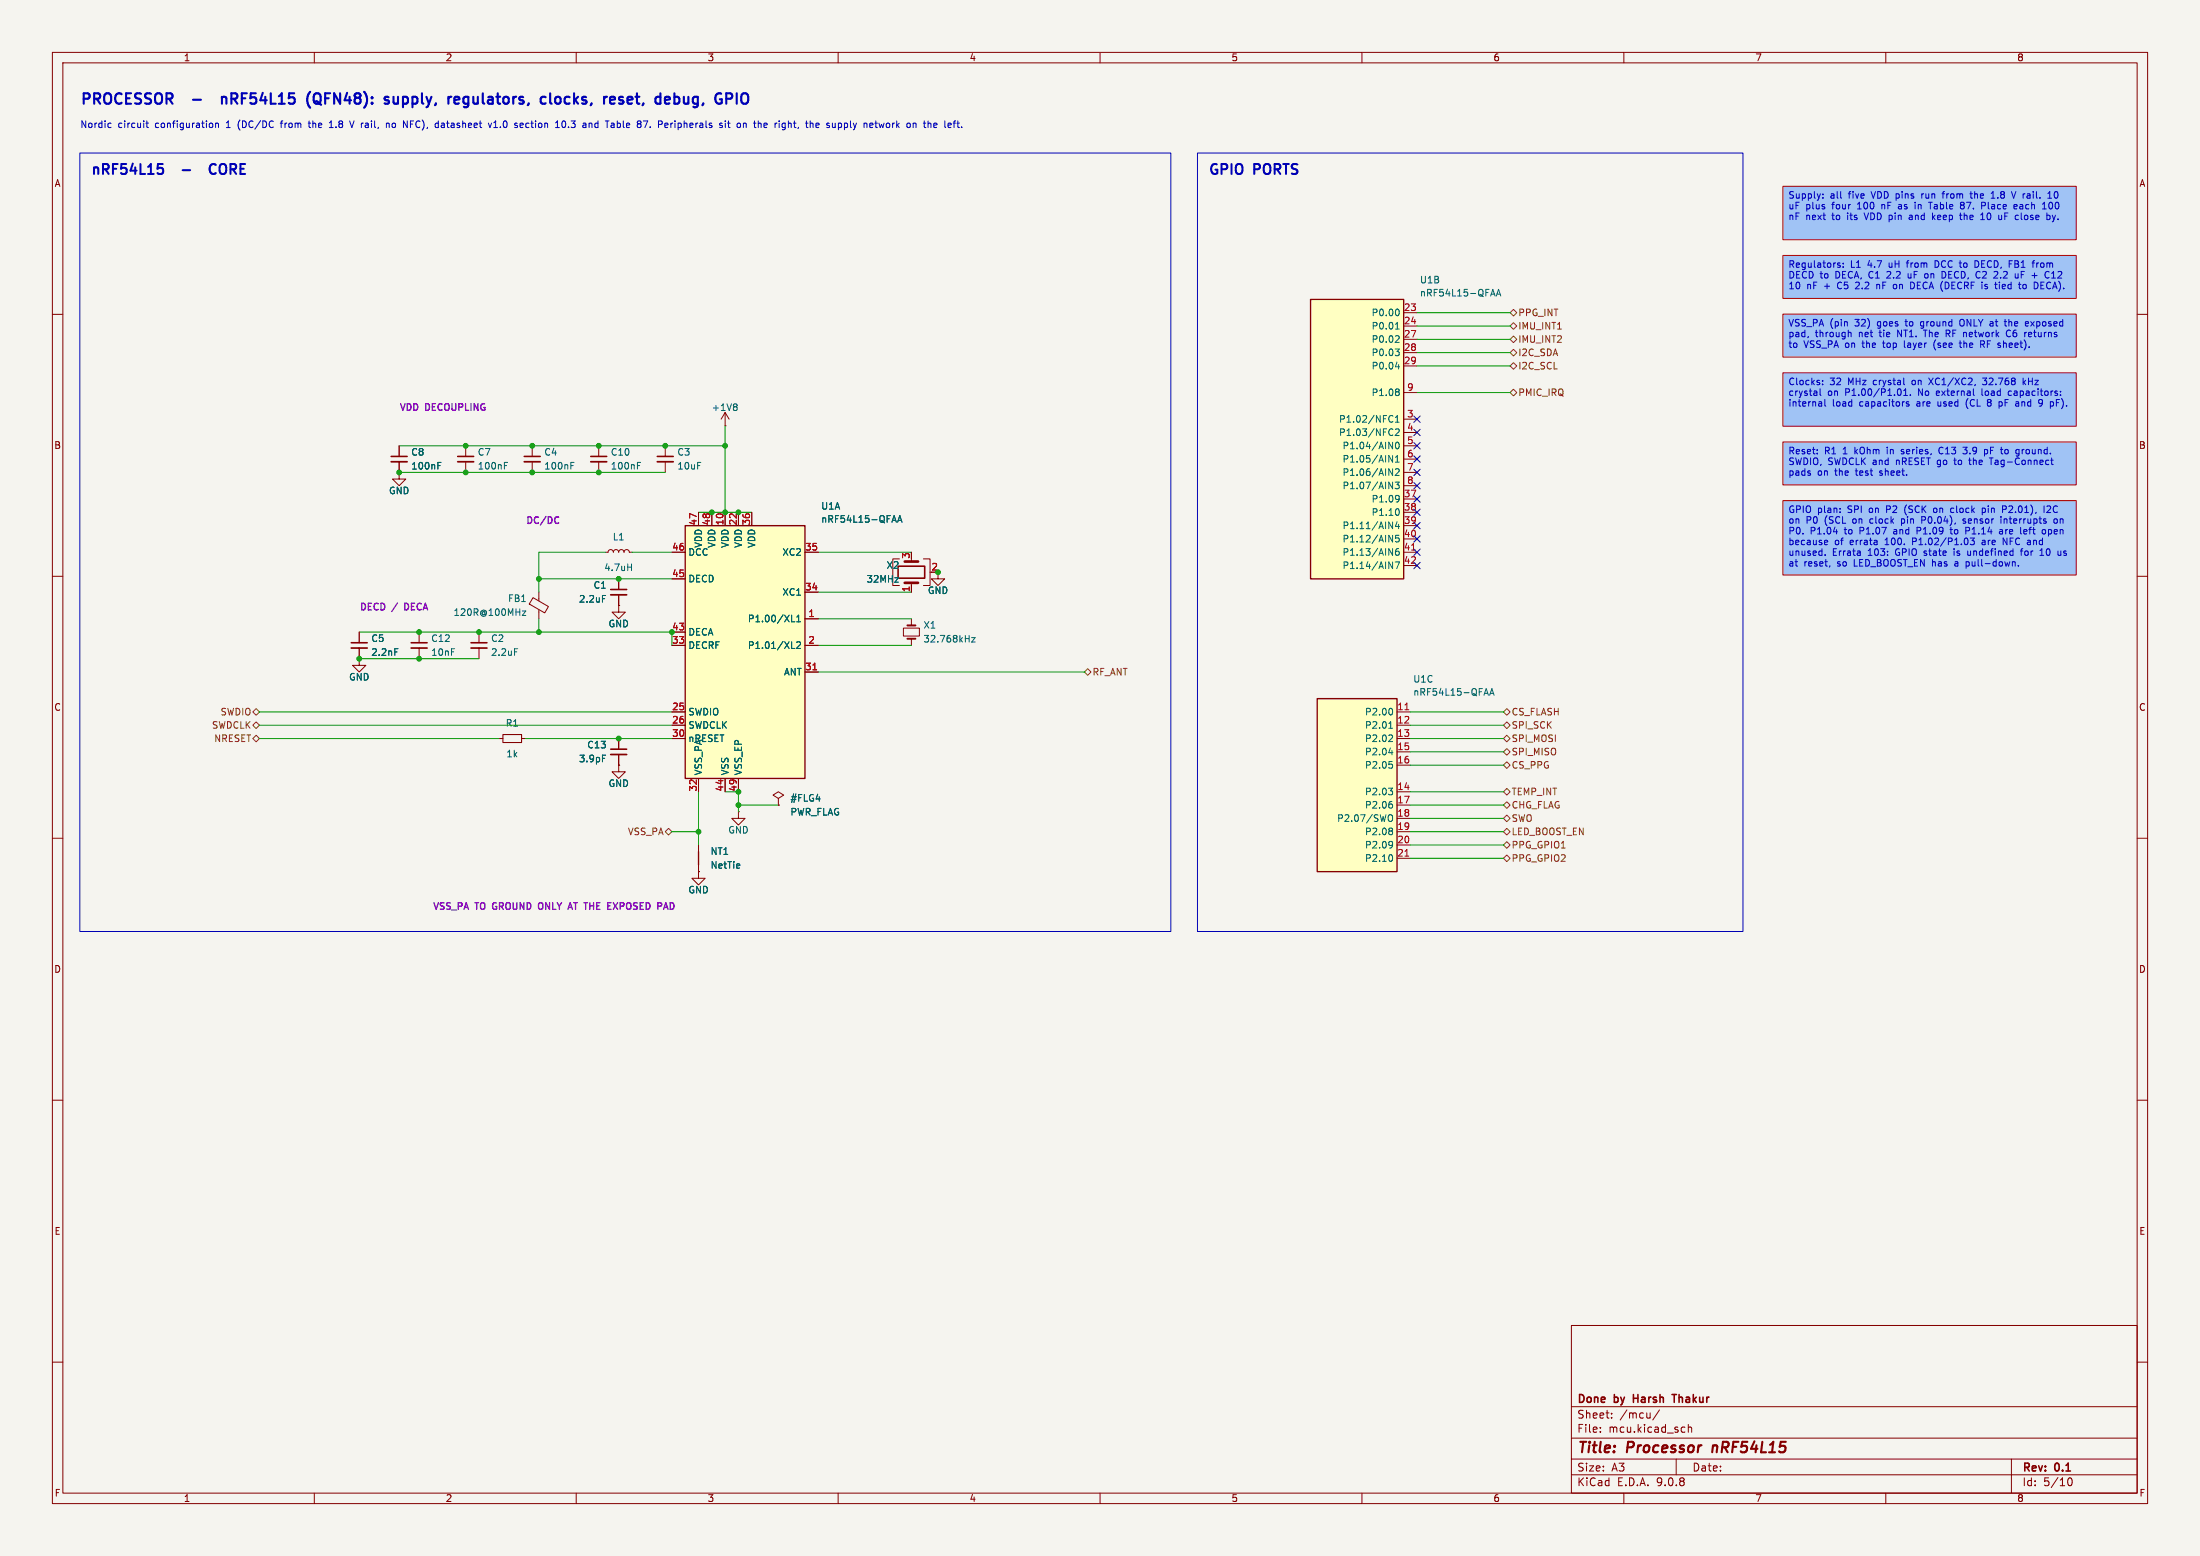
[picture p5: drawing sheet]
<svg xmlns="http://www.w3.org/2000/svg" width="420mm" height="297mm" viewBox="0 0 420 297" stroke-linecap="round" stroke-linejoin="round" font-family="sans-serif">
<path d="M0 0h420v297h-420z" fill="#f5f4ef" stroke="#f5f4ef" stroke-width=".19"/>
<g fill="none" stroke="#840000" stroke-width=".19">
<path d="M10 10h400v277h-400zM12 12h396v273h-396zM60 10v2M110 10v2M160 10v2M210 10v2M260 10v2M310 10v2M360 10v2M10 60h2M408 60h2M10 110h2"/>
<path d="M408 110h2M10 160h2M408 160h2M10 210h2M408 210h2M300 253h108v32h-108zM10 260h2M300 278.5h108M300 274.5h108M300 268.5h108M305.5 273.2v.2M305.5 272.5v.1"/>
<path d="M307.7 270.5v.2M307.7 269.8v.1M316.8 269.1l-1.3 1.9M320 278.5v3M321.2 272.4l.5 .1M321.7 273.3l-.5 .1M322.3 272.5l.2-.1 .4 .1v.9M322.3 271.9v1.5M384 278.5v6.5M408 260h2M60 285v2M110 285v2"/>
<path d="M160 285v2M210 285v2M260 285v2M300 281.5h108M310 285v2M360 285v2M394.7 282.7l.2-.5 .2-.1a.8 .8 0 0 1 .5 .7 .8 .8 0 0 1-.5 .8l-.2-.2-.2-.4"/>
</g>
<path d="M327 275.9l-.1 1.3" fill="none" stroke="#840000" stroke-width=".4"/>
<path d="M311.8 266.2v1.5M311.8 266.9h.9M319.2 266.2h.8M319.6 266.2v1.5" fill="none" stroke="#840000" stroke-width=".3"/>
<g fill="#a0c3f5">
<path d="M340.4 35.6h56v10.2h-56z"/>
<path d="M340.4 48.8h56v8.2h-56z"/>
<path d="M340.4 60h56v8.2h-56z"/>
<path d="M340.4 71.2h56v10.2h-56z"/>
<path d="M340.4 84.4h56v8.2h-56z"/>
<path d="M340.4 95.6h56v14.2h-56z"/>
</g>
<path d="M133.3 162.6v2.5" fill="none" stroke="#840000" stroke-width=".25"/>
<path d="M133.3 161.3v5.1" fill="none" stroke="#840000" stroke-width=".19"/>
<path d="M251.5 133.4h15.2v33h-15.2z" fill="#ffffc2"/>
<path d="M251.5 133.4h15.2v33h-15.2z" fill="none" stroke="#840000" stroke-width=".25"/>
<g fill="none" stroke="#840000" stroke-width=".19">
<path d="M138.4 78.7l-.7 1.3M138.4 78.7l.8 1.3M138.4 78.7v2.6M76.2 90.2v1.2h1.3l-1.3 1.3-1.3-1.3h1.3M76.2 90.2h.1M76.2 85.1v2M76.2 88.1v2.1M88.9 85.1v2M88.9 88.1v2.1M101.6 85.1v2M101.6 88.1v2.1M114.3 85.1v2"/>
<path d="M114.3 88.1v2.1M127 85.1v2M127 88.1v2.1M138.4 81.3h.1M101.8 114.1l2.9 1.7-.7 1.2-3-1.7zM102.9 113v1.7M102.9 116.4v1.7M115.6 105.4h.5l.1-.3 .4-.2 .3 .2 .2 .3 .1-.3 .4-.2 .4 .2 .1 .3 .2-.3 .3-.2 .4 .2 .1 .3 .2-.3 .3-.2 .4 .2 .1 .3h.5M118.1 115.6v1.2h1.3l-1.3 1.3-1.3-1.3h1.3M118.1 115.6h.1M118.1 110.5v2M118.1 113.5v2.1"/>
<path d="M171.7 106.7h-1.3v5.1h1.3M172.5 119.9h3v1.5h-3zM174 111.3v1.7M174 118.1v1.3M176.3 106.7h1.2v5.1h-1.2M179.1 109.2v1.3h1.2l-1.2 1.3-1.3-1.3h1.3M68.6 125.7v1.3h1.2l-1.2 1.3-1.3-1.3h1.3M68.6 125.7h.1M68.6 120.7v2M68.6 123.7v2M80 120.7v2M80 123.7v2"/>
<path d="M91.4 120.7v2M91.4 123.7v2M174 121.9v1.3M266.7 135.9h2.5M266.7 138.4h2.5M95.2 141h.8M99.6 141h.7M118.1 146.1v1.2h1.3l-1.3 1.3-1.3-1.3h1.3M118.1 146.1h.1M118.1 141v2M118.1 144v2.1M141 154.9v1.3h1.2l-1.2 1.3-1.3-1.3h1.3"/>
<path d="M141 154.9h.1M148.6 152.4l1-.6-1-.7-1 .7 1 .6v1.3M148.6 153.7h.1M266.7 141h2.5M266.7 143.5h2.5M266.7 146.1h2.5M266.7 151.1h2.5M266.7 153.7h2.5M266.7 156.2h2.5M266.7 158.8h2.5M133.3 166.4v1.2h1.3l-1.3 1.3-1.2-1.3h1.2M133.3 166.4h.1"/>
<path d="M266.7 161.3h2.5M266.7 163.8h2.5"/>
</g>
<g fill="none" stroke="#006464" stroke-width=".19">
<path d="M140.5 77.1l.2 .2-.2 .3 .2 .3v.2l-.2 .3M83.6 88.9h.4M83.6 88.3h.6M96.3 88.9h.4M96.3 88.3h.6M109 88.9h.4M109 88.3h.6M121.7 88.9h.4M121.7 88.3h.6M99.7 116.6h.7l-.7 .9h.7M115 113.7h.6M119.8 108.2h.8"/>
<path d="M120.6 107.6v1.3M75.4 123.8h.6M98.2 123.8h.6M185.5 121.7h.7l-.7 .9h.7M265.1 139h.7M265.4 137.9l.1-.2v1.3M265.5 135.2a.79 .79 0 0 1 0 1.3M283.4 132.3h.6M283.7 131.4l.4 1.3M284.4 132.7l.4-1.3 .4 1.3M284.5 132.3h.6M115 144.1h.6"/>
<path d="M265 155.9a.42 .42 0 0 1 .4-.4 .42 .42 0 0 1 .4 .4v.5a.42 .42 0 0 1-.4 .4 .42 .42 0 0 1-.4-.4M265.1 150.4h.7l-.4 .5M265.1 143.7h.8M265.2 145.4h.6M265.5 153h.2M265.6 140.3l.2 .2v.3l-.7 .7h.7M265.6 145.8l.2 .3v.3l-.2 .2M265.6 150.9l.2 .3v.3l-.2 .2M265.6 153.5l.2 .2v.3l-.2 .2M265.6 158.1l.2 .2-.2 .3 .2 .2v.3l-.2 .2M265.7 143.2v.9M265.5 163.1a.79 .79 0 0 1 0 1.3"/>
<path d="M265.6 160.6l.2 .2a.94 .94 0 0 1-.2 1M265.8 161.1l-.2 .3"/>
</g>
<path d="M268.2 135.5h.7M268.2 163.4h.7" fill="none" stroke="#a90000" stroke-width=".19"/>
<path d="M74.7 87.1h3M87.4 87.1h3M100.1 87.1h3M112.8 87.1h3M125.5 87.1h3M116.6 112.5h3M171.4 108.1h5.1v2.3h-5.1zM67.1 122.7h3M78.5 122.7h3M89.9 122.7h3.1M116.6 143h3" fill="none" stroke="#840000" stroke-width=".3"/>
<path d="M74.7 88.1h3M87.4 88.1h3M100.1 88.1h3M112.8 88.1h3M125.5 88.1h3M116.6 113.5h3M67.1 123.7h3M78.5 123.7h3M89.9 123.7h3.1M116.6 144h3" fill="none" stroke="#840000" stroke-width=".33"/>
<path d="M173.2 119.4h1.6M173.2 121.9h1.6" fill="none" stroke="#840000" stroke-width=".38"/>
<path d="M172.7 111.3h2.6M172.7 107.2h2.6" fill="none" stroke="#840000" stroke-width=".51"/>
<path d="M96 140.2h3.6v1.5h-3.6z" fill="none" stroke="#840000" stroke-width=".2"/>
<path d="M130.8 100.3h22.9v48.3h-22.9z" fill="#ffffc2"/>
<path d="M130.8 100.3h22.9v48.3h-22.9z" fill="none" stroke="#840000" stroke-width=".25"/>
<g fill="none" stroke="#840000" stroke-width=".19">
<path d="M133.3 97.8v2.5M135.9 97.8v2.5M138.4 97.8v2.5M141 97.8v2.5M143.5 97.8v2.5M128.3 105.4h2.5M128.3 110.5h2.5M153.7 105.4h2.5M153.7 113h2.5M153.7 118.1h2.5M128.3 120.7h2.5M128.3 123.2h2.5"/>
<path d="M128.3 135.9h2.5M128.3 138.4h2.5M153.7 123.2h2.5M153.7 128.3h2.5M128.3 141h2.5M133.3 148.6v2.5M138.4 148.6v2.5M141 148.6v2.5"/>
</g>
<path d="M170.4 99.3h.6M170.7 98.4l.4 1.3M171.4 99.7l.4-1.3 .4 1.3M171.5 99.3h.6M151.1 118.7h.6M152.1 118.7h.7M152.1 117.8l.4-.4v1.3M151.1 123.8h.6M152.1 122.6l.5-.1 .2 .4-.8 .9h.8" fill="none" stroke="#006464" stroke-width=".19"/>
<path d="M155.2 127.9h.7" fill="none" stroke="#a90000" stroke-width=".19"/>
<path d="M250.2 57.2h17.8v53.3h-17.8z" fill="#ffffc2"/>
<path d="M250.2 57.2h17.8v53.3h-17.8z" fill="none" stroke="#840000" stroke-width=".25"/>
<g fill="none" stroke="#840000" stroke-width=".19">
<path d="M268 59.7h2.5M268 62.2h2.5M268 64.8h2.5M268 67.3h2.5M268 69.9h2.5M268 74.9h2.5M76.2 90.2h.1M76.2 85.1v2M76.2 88.1v2.1M133.3 97.8v2.5M135.9 97.8v2.5M138.4 97.8v2.5"/>
<path d="M141 97.8v2.5M143.5 97.8v2.5M268 80h2.5M268 82.6h2.5M268 85.1h2.5M268 87.6h2.5M268 90.2h2.5M268 92.7h2.5M268 95.3h2.5M268 97.8h2.5M118.1 115.6h.1M118.1 110.5v2"/>
<path d="M118.1 113.5v2.1M128.3 105.4h2.5M128.3 110.5h2.5M153.7 105.4h2.5M153.7 113h2.5M153.7 118.1h2.5M174 111.8v1.2M268 100.3h2.5M268 102.9h2.5M268 105.4h2.5M268 108h2.5M68.6 125.7h.1"/>
<path d="M68.6 120.7v2M68.6 123.7v2M128.3 120.7h2.5M128.3 123.2h2.5M128.3 135.9h2.5M128.3 138.4h2.5M153.7 123.2h2.5M153.7 128.3h2.5M118.1 146.1h.1M118.1 141v2M118.1 144v2.1M128.3 141h2.5"/>
<path d="M133.3 148.6v2.5M138.4 148.6v2.5M141 148.6v2.5M148.6 153.7h.1M133.3 166.4h.1M133.3 161.3v5.1"/>
</g>
<g fill="none" stroke="#006464" stroke-width=".19">
<path d="M266.8 59a.79 .79 0 0 1 0 1.3M284.7 56.1h.6M285 55.2l.4 1.3M285.7 56.5l.4-1.3 .4 1.3M285.8 56.1h.6M265.4 79.4h.5M266.3 66.6h.8l-.4 .5M266.4 62.8h.7M266.4 79.7l.4-.4v1.3M266.4 70h.8M266.6 61.7l.2-.2v1.3M266.9 64.1l.2 .2v.3l-.8 .7h.8"/>
<path d="M266.9 67.1l.2 .2v.3l-.2 .3M266.9 74.2l.2 .3-.2 .3 .2 .2v.3l-.2 .2M267 69.6v.8M83.6 88.9h.4M83.6 88.3h.6M170.4 99.3h.6M170.7 98.4l.4 1.3M171.4 99.7l.4-1.3 .4 1.3M171.5 99.3h.6M265.1 84.4l.7 1.3v-1.3M265.1 86.9l.7 1.3v-1.3M265.1 89.5l.7 1.2v-1.2"/>
<path d="M265.1 92l.7 1.3v-1.3M265.1 99.6l.7 1.3v-1.3M265.7 81.9l.2 .1M265.9 80.5h-.5M265.9 83l-.2 .1M266.3 92h.8l-.4 .5 .4 .1v.6l-.2 .1-.6-.1M266.4 82l.5-.1 .2 .3-.8 .9h.8M266.4 89.6l.5-.1 .2 .3-.8 .9h.8M266.4 87.3l.4-.4v1.3M266.4 80.6h.7M266.4 88.2h.7M266.5 84.5l.2-.1a.68 .68 0 0 1 .4 .6 .68 .68 0 0 1-.4 .7l-.3-.5z"/>
<path d="M266.7 99.6l-.3 .9h.8M266.8 97.1a.79 .79 0 0 1 0 1.3M266.9 94.6l.2 .2a.94 .94 0 0 1-.2 1M267.1 95.1l-.2 .2M115 113.7h.6M151.1 118.7h.6M152.1 118.7h.7M152.1 117.8l.4-.4v1.3M265.1 102.2l.7 1.2v-1.2M265.1 104.7l.7 1.3v-1.3M265.1 107.3l.7 1.2v-1.2M266.3 107.3h.9l-.6 1.2"/>
<path d="M267 104.7l-.4 .1a.86 .86 0 0 0 0 1.2l.5-.1v-.5l-.2-.2-.4 .1-.1 .1M267 100.1v.8M267.1 102.2h-.6l-.1 .6 .2-.1h.4l.1 .2v.4l-.2 .1-.5-.1M75.4 123.8h.6M151.1 123.8h.6M152.1 122.6l.5-.1 .2 .4-.8 .9h.8M115 144.1h.6"/>
</g>
<path d="M269.5 105h.7M155.2 127.9h.7" fill="none" stroke="#a90000" stroke-width=".19"/>
<g fill="none" stroke="#725600" stroke-width=".19">
<path d="M288.3 59.7l.6-.6 .7 .6-.7 .6zM288.3 62.2l.6-.6 .7 .6-.7 .7zM288.3 67.3l.6-.6 .7 .6-.7 .6zM288.3 64.8l.6-.7 .7 .7-.7 .6zM288.3 69.9l.6-.7 .7 .7-.7 .6zM288.3 74.9l.6-.6 .7 .6-.7 .7zM48.3 138.4l.6-.6 .6 .6-.6 .7zM48.9 135.3l.6 .6-.6 .6-.6-.6zM207 128.3l.6-.7 .7 .7-.7 .6zM287 135.9l.7-.6 .6 .6-.6 .6zM287 138.4l.7-.6 .6 .6-.6 .7zM48.3 141l.6-.7 .6 .7-.6 .6z"/>
<path d="M127 158.8l.6-.7 .7 .7-.7 .6zM287 141l.7-.7 .6 .7-.6 .6zM287 151.1l.7-.6 .6 .6-.6 .7zM287 143.5l.7-.6 .6 .6-.6 .6zM287 146.1l.7-.7 .6 .7-.6 .6zM287 156.2l.7-.6 .6 .6-.6 .6zM287 158.8l.7-.7 .6 .7-.6 .6zM287.7 153l.6 .7-.6 .6-.7-.6zM287 161.3l.7-.6 .6 .6-.6 .6zM287 163.8l.7-.6 .6 .6-.6 .7z"/>
</g>
<g fill="none" stroke="#009600" stroke-width=".19">
<path d="M270.5 59.7h17.8M270.5 74.9h17.8M270.5 62.2h17.8M270.5 64.8h17.8M270.5 67.3h17.8M270.5 69.9h17.8M76.2 90.2h50.8M76.2 85.1h62.2M133.3 97.8h10.2M138.4 81.3v16.5M102.9 110.5h25.4M102.9 118.1v2.6"/>
<path d="M115.6 105.4h-12.7v7.6M120.6 105.4h7.7M156.2 105.4h17.8M156.2 118.1h17.8M156.2 113h17.8M49.5 135.9h78.8M49.5 138.4h78.8M68.6 120.7h59.7v2.5M68.6 125.7h22.8M156.2 123.2h17.8M156.2 128.3h50.8M269.2 135.9h17.8"/>
<path d="M269.2 138.4h17.8M49.5 141h45.7M100.3 141h28M128.3 158.8h5M133.3 151.1v10.2M138.4 151.1h2.6v3.8M141 153.7h7.6M269.2 158.8h17.8M269.2 141h17.8M269.2 153.7h17.8M269.2 151.1h17.8M269.2 143.5h17.8"/>
<path d="M269.2 146.1h17.8M269.2 156.2h17.8M269.2 161.3h17.8M269.2 163.8h17.8"/>
</g>
<g fill="none" stroke="#000084" stroke-width=".19">
<path d="M269.9 79.4l1.2 1.2M271.1 79.4l-1.2 1.2M269.9 99.7l1.2 1.2M269.9 97.2l1.2 1.2M269.9 84.5l1.2 1.2M269.9 89.6l1.2 1.2M269.9 92.1l1.2 1.2M269.9 94.6l1.2 1.3M269.9 81.9l1.2 1.3M269.9 87l1.2 1.2M271.1 99.7l-1.2 1.2M271.1 97.2l-1.2 1.2"/>
<path d="M271.1 84.5l-1.2 1.2M271.1 89.6l-1.2 1.2M271.1 92.1l-1.2 1.2M271.1 94.6l-1.2 1.3M271.1 81.9l-1.2 1.3M271.1 87l-1.2 1.2M269.9 102.3l1.2 1.2M269.9 107.3l1.2 1.3M269.9 104.8l1.2 1.2M271.1 102.3l-1.2 1.2M271.1 107.3l-1.2 1.3M271.1 104.8l-1.2 1.2"/>
</g>
<path d="M340.4 35.6h56v10.2h-56zM340.4 48.8h56v8.2h-56zM340.4 60h56v8.2h-56zM340.4 71.2h56v10.2h-56zM340.4 84.4h56v8.2h-56zM340.4 95.6h56v14.2h-56z" fill="none" stroke="#c80000" stroke-width=".19"/>
<g fill="none" stroke="#0000c2" stroke-width=".19">
<path d="M348 37.7v.1M348 37v.2M362.6 39.4l-.2 .2 .2 .3M365.6 39v.9M366.9 37v.8M367.1 37l-.2 .2M368.5 38.6v1.3M370.7 37h.5M371.2 36.6l-.3 .1v1.1M374.3 39l.2 .2M374.5 39.2h.2M374.5 39.2l-.2 .1"/>
<path d="M374.7 39.2l.3 .2-.1 .4-.2 .1-.4-.1M375 38.9l-.3 .3M376.1 37h.4M376.2 36.6v1.1l.3 .1M379 38.9l-.1 .3-.6 .1M380.1 37.8h.7M380.2 36.9l.3-.3v1.2M384 36.6l.4 1.2 .4-1.2M384.7 39l.3 .1 .1 .2-.6 .2M385 39.8l-.3 .1M385.6 39.5v.3M389.9 39.9h.7"/>
<path d="M390.9 37.8h.8M391.1 36.9l.2-.3v1.2M391.4 38.6a.79 .79 0 0 0 0 1.3M392.5 36.6a.79 .79 0 0 0 0 1.2M350.8 50.4l.5 .4-.2 .2h-.3M351.3 50.2h-.3l-.2 .2M351.9 50.9v.1M351.9 50.2v.2M355.9 40.7l.4 1.2M358.3 54.3v.8M358.3 54.3v.1M361.5 55l.4 .1"/>
<path d="M361.9 54.3l-.4 .1M364.3 52.2v.7l.2 .2M364.8 53.9v1.2l.6-.2M364.9 41.1h-.4M364.9 41.4h-.3l-.1 .2v.3h.4M367.5 53l.3 .1M367.8 52.2l-.3 .2M368.9 40.7v1.2M369 41.4l.4 .5M369.4 41.1l-.5 .5M369.7 49.8h-.3v1.2h.3M370.7 51.8v1.3l.6-.2"/>
<path d="M374.1 41.1h.5M374.3 41.9h.3M377 49.8l.6 .1M377.6 50.9l-.6 .1M378.1 41.9h.7M378.4 40.8l.1-.1v1.2M378.9 55.1h.5M379 54.6l.4 .2M381.4 52.2l-.8 .9h.8M381.7 54.3v.8M385.3 52.2v.9M385.3 53l-.2 .1"/>
<path d="M385.9 40.7v1l.1 .2M386.8 54.4l-.4-.1-.2 .2 .1 .6h.3l.2-.1M387.9 50.2h.5M388.3 49.8h.1M388.8 50.2v.8M388.9 50.2l-.1 .2M389.6 53.9v1.2h.6M389.6 54.5h.4M391.2 41.1l.2 .2-.2 .6M391.7 53.1h.7M391.8 41.1l.3 .8M391.9 52l-.2 .2"/>
<path d="M392.1 41.9l-.3 .4M392.4 41.1l-.3 .8M345.2 64.2v.2M347.5 74.2v1.1l.1 .2M347.6 76.7l.2 .2v.6M347.8 77.5h-.5M347.8 77h-.5M347.9 73.3v.1M347.9 72.6v.2M348.4 76.3v1l.1 .2M353 63.4l.4 .2v.7M363.4 75.5h.8"/>
<path d="M363.4 74.6l.4-.4v1.3M363.5 73.4h.1M363.5 65.1v1l.2 .2M364.4 76.7h-.3l-.2 .2 .1 .1 .4 .2v.3h-.5M364.7 75.4v.1M366.7 62.6l.1 .1M366.9 61.4l-.3 .2v.4l.3 .2M368.2 72.2l.8 1.2M369 72.2l-.8 1.2M369.3 65.2a1.48 1.48 0 0 0 .2 1.6M371.5 63.7h.5M371.8 63.7l.5 .6"/>
<path d="M374 65.5h.5M374.2 65.1v1l.3 .2M374.7 61a.43 .43 0 0 0-.6 .4v.4a.43 .43 0 0 0 .6 .4M375.5 76.4l-.2 .5 .2 .7M378.4 74.2v1.1l.1 .2M378.4 65.7l.4 .6M378.5 72.2h.8l-.5 .4h.2M378.5 73.3l.5 .1M378.8 65.3l-.1 .4h-.6M379.4 76.5l.2 .3M379.6 76.8l-.1 .1-.1 .4 .1 .2h.4M379.6 76.8h.3"/>
<path d="M381.7 76.7l.5 .1M382.2 77.4l-.5 .1M382.6 61.4h.5M383 62.2h.1M383.4 63a.61 .61 0 0 0-.4 .8 .61 .61 0 0 0 .8 .4M383.9 74.6l-.4 .1-.1 .2v.5l.5 .1M385.4 76.9v.6M385.4 77.5h-.1M385.4 77h-.1M386.2 72.2v1.2M386.3 73l.4 .4M386.7 72.6l-.5 .5"/>
<path d="M386.8 61.4h.4l.1 .3-.7 .1M387.2 62.2h-.4M387.7 63.4l-.4 .2v.6l.4 .1M387.9 63.7l-.6 .2M389.9 76.5a.84 .84 0 0 1-.3 1h-.3M389.9 76.8l-.2 .2h-.3M393.4 75.4v.1M393.4 74.7v.1M346.9 86.5v.1M346.9 85.8v.2M351.3 97.7v.1M351.3 97v.2"/>
<path d="M362.9 86.6h.2M363 99v1.3M363 99.8l.1 .1M363.1 99l-.1 .1M363.1 85.8l-.2 .2 .2 .2M363.7 96.7l-.1 .5 .1 .8M366.9 98.6v1.3M366.9 99.3h.5M369.5 97h-.3l-.1 .2 .1 .5 .3 .1M370.6 85.4a.68 .68 0 0 0-.5 .6 .68 .68 0 0 0 .5 .6M372.4 97.7l.2 .1h.4M373 87.8h.5"/>
<path d="M373 97h-.4l-.2 .1M373.2 87.4v1.2M374.7 85.4h.8l-.4 .4 .3 .1M374.8 86.6h.6M375.2 99.1l-.3-.1-.2 .3 .6 .3M375.3 99.7l-.2 .2-.4-.1M375.8 87.8h.5M376 87.4v1.1l.3 .2M378.4 97h.4l.2 .2-.1 .6h-.5M378.4 97v1.3M378.8 85.8h.4l.3 .2-.2 .6h-.5M380.1 87.4v1.3"/>
<path d="M382 99v.9M382.3 96.6h.5l.2 .2-.1 .4h-.6M382.6 99v.9M382.8 99l-.2 .2M383 85.8l-.3 .2v.4l.3 .2M390.2 96.6v1.2M390.8 96.7l.1-.1 .5 .1M391.4 97.1l-.7 .7h.8M391.7 88.6l.3 .1M392.2 99.2l.1-.2 .4 .2 .1 .4-.2 .2-.3 .1-.1-.1zM348.4 105.9v.1M348.5 103.1l.4 .1v.2l-.6 .1"/>
<path d="M348.9 103.9l-.4 .1M349.3 108l-.1 .2M350 101.5h.8M366 100.7v1.2M366 101.3h.4M372.4 100.7v1l.3 .2M373 105.2v.8M373.3 107.6l-.1 .2 .1 .3M373.3 107.2l-.1 .1M375.3 108l.4 .1M375.6 105.2v.6l.4 .2M375.7 107.2l-.4 .1"/>
<path d="M375.9 101.3h-.6M376.9 102.7l-.4 .5 .4 .1v.5l-.2 .2-.6-.2M378.5 103.5l-.1 .2 .1 .3M378.5 103.1l-.1 .1M381.7 101.1h.5l.1 .8M382.3 101.4h-.4l-.2 .2 .2 .3h.4M382.4 104v-1.3l.7 1.3M384.7 107.3v.8M385.3 107.9v.2M385.7 105.2h.5M385.7 100.7v1M385.9 104.9v1.1"/>
<path d="M386.3 101.3l.1 .6h.4M387 101.4l-.7 .1M389.4 106h.8M389.7 104.9l-.1 .1M389.8 104.7v1.3M390.5 101.2v.6l-.4 .1M393.4 105.9l-.3 .1M393.4 105.2v.8"/>
</g>
<path d="M106.4 98.6l.3 .2M106.7 99.8l-.3 .1M77.6 115.2h-.3v1.2h.3M94.1 172.5l-.1 .3 .1 .6M103 172.4h.5M103 173.5h.5M109.5 172.3h.7M117.1 172.3l.8 1.3M117.9 172.3l-.8 1.3M128.3 172.3h-.3v1.3h.3" fill="none" stroke="#8c00be" stroke-width=".25"/>
<g fill="none" stroke="#0000b4" stroke-width=".4">
<path d="M42.4 18.5v1.3M42.4 18.7a.5 .5 0 0 1 .8 .1v1M59.2 17.5l-.3 .4M60.3 19.3l.3 .1 .5 .5M61.1 18.1a.67 .67 0 0 0-.7-.3 .67 .67 0 0 0-.5 .7v.6a.67 .67 0 0 0 .5 .7 .67 .67 0 0 0 .7-.3M75.1 18.5l.1 1.2a.54 .54 0 0 0 .8-.1M76 18.5v1.3M89.4 18.6l-.6-.1-.3 .4v.5l.1 .3h.8M89.4 18.5v1.6a.54 .54 0 0 1-.8 .3M106.1 18.7a.54 .54 0 0 1 .5-.2 .54 .54 0 0 1 .4 .4v.5a.54 .54 0 0 1-.5 .4 .54 .54 0 0 1-.5-.4zM108.2 18.5l-.4 .4v.5l.4 .4M119.8 19.1l.9-.2-.1-.3-.5-.1-.3 .3 .1 .9h.7"/>
<path d="M130.6 18.5v1.2a.54 .54 0 0 0 .8-.1M131.4 18.5v1.3M142.4 17.8l.2 .1a1.28 1.28 0 0 1-.2 1.9M58.9 20.2l.3 .4"/>
</g>
<g fill="none" stroke="#0000b4" stroke-width=".19">
<path d="M15.2 29.2h208.3v148.6h-208.3zM20.8 23.5l.4 .1M21.2 24.3l-.4 .1M27.9 23.5h.4M28 23.1v1.1l.3 .2M40.2 23.5l.3 .1 .1 .1v.5l-.4 .2M41.2 23.6l.1-.1 .3 .1 .1 .8M41.2 23.5v.9M53.5 23.5h.5M53.7 23.1v1.3M58.8 23.5h.5M59 23.1v1.1l.3 .2"/>
<path d="M62.9 24.4h.7M62.9 23.4l.3-.3v1.3M66.7 23.1l.5 1.3 .4-1.3M73.8 23.6l.1-.1 .3 .1 .1 .8M73.8 23.5v.9M74.9 23.6v.6M78.4 23.7h.4M79 23.1h-.6v1.3M84.6 23.5l-.3 .1M84.7 23.9h-.3l-.2 .1 .1 .3 .4 .1M93.2 23.5l.3 .9 .3-.9M94.3 24.4h.7"/>
<path d="M94.3 23.4l.3-.3v1.3M99.5 23.5l.3 .1 .1 .2-.6 .1M99.8 24.3l-.3 .1M107.4 23.2l.2-.1a.68 .68 0 0 1 .4 .6 .68 .68 0 0 1-.4 .7l-.3-.5zM112.6 23.5l.4 .2v.7M113.6 23.6v.6M117.8 24.3l.4 .1M117.8 23.1v1.3M118.2 23.5l-.4 .1M124.1 24.2v.2M128.1 23.5v.9M128.4 23.5l-.3 .2"/>
<path d="M138.9 23.5h.5M139.1 23.1v1.1l.3 .2M143.9 23.5h.4M144 23.1l.1 1.2M151.5 23.5h.5M151.7 23.1v1.1l.1 .2M157.8 24.3l.1 .1M157.9 23.6v.3M161.3 23.5l.4 .1 .1 .1v.5l-.5 .2M168.8 23.5l-.3 .9-.2-.7-.3 .7M169.4 23.5l-.2 .2v.4l.2 .3M176.3 23.5h.4"/>
<path d="M176.6 24.4h.1M177.2 23.6l.3-.1 .2 .2M177.2 23.1v1.3M181.2 23.5l-.2 .2v.5l.2 .2M181.6 23.8l-.6 .1M228.6 29.2h104.1v148.6h-104.1z"/>
</g>
<path d="M30.2 31.3h.9M30.3 32h.5l.4 .4-.1 .6-.3 .2h-.5M41.2 31.5a.76 .76 0 0 0-.9 0 .76 .76 0 0 0-.3 .9 .71 .71 0 0 0 .4 .7 .71 .71 0 0 0 .8-.1" fill="none" stroke="#0000b4" stroke-width=".38"/>
<g fill="#009600" stroke="#009600" stroke-width=".19">
<circle cx="118.1" cy="110.5" r=".46"/>
<circle cx="128.3" cy="120.7" r=".46"/>
<circle cx="91.4" cy="120.7" r=".46"/>
<circle cx="102.9" cy="120.7" r=".46"/>
<circle cx="118.1" cy="141" r=".46"/>
<circle cx="141" cy="153.7" r=".46"/>
<circle cx="141" cy="151.1" r=".46"/>
<circle cx="133.3" cy="158.8" r=".46"/>
<circle cx="76.2" cy="90.2" r=".46"/>
<circle cx="68.6" cy="125.7" r=".46"/>
<circle cx="80" cy="125.7" r=".46"/>
<circle cx="80" cy="120.7" r=".46"/>
<circle cx="114.3" cy="90.2" r=".46"/>
<circle cx="114.3" cy="85.1" r=".46"/>
<circle cx="88.9" cy="90.2" r=".46"/>
<circle cx="88.9" cy="85.1" r=".46"/>
<circle cx="102.9" cy="110.5" r=".46"/>
<circle cx="101.6" cy="90.2" r=".46"/>
<circle cx="101.6" cy="85.1" r=".46"/>
<circle cx="138.4" cy="97.8" r=".46"/>
<circle cx="127" cy="85.1" r=".46"/>
<circle cx="135.9" cy="97.8" r=".46"/>
<circle cx="138.4" cy="85.1" r=".46"/>
<circle cx="179.1" cy="109.2" r=".46"/>
<circle cx="141" cy="97.8" r=".46"/>
</g>
<g font-size="2.8" fill="#0000b4">
<text x="15.2" y="20.1">PROCESSOR</text>
<text x="37.7" y="20.1">-</text>
<text x="44.8" y="20.1">nRF54L15</text>
<text x="61.9" y="20.1">(QFN48):</text>
<text x="77.6" y="20.1">supply,</text>
<text x="90.5" y="20.1">regulators,</text>
<text x="109" y="20.1">clocks,</text>
<text x="121.8" y="20.1">reset,</text>
<text x="132.5" y="20.1">debug,</text>
</g>
<g font-size="2.8" fill="#840000">
<text x="301" y="277.9">Title:</text>
<text x="310.6" y="277.9">Processor</text>
<text x="327.7" y="277.9">nRF54L15</text>
</g>
<g font-size="2.6" fill="#0000b4">
<text x="17.2" y="33.5">nRF54L15</text>
<text x="35.7" y="33.5">-</text>
<text x="42.4" y="33.5">CORE</text>
<text x="230.6" y="33.5">GPIO</text>
<text x="239.5" y="33.5">PORTS</text>
</g>
<g font-size="2.1" fill="#840000">
<text x="301" y="268.2">Done</text>
<text x="308.2" y="268.2">by</text>
<text x="312.5" y="268.2">Harsh</text>
<text x="320.6" y="268.2">Thakur</text>
<text x="301" y="273.7">File:</text>
<text x="301" y="271">Sheet:</text>
<text x="307.1" y="273.7">mcu.kicad_sch</text>
<text x="309.2" y="271">/mcu/</text>
<text x="301" y="281.1">Size:</text>
<text x="307.6" y="281.1">A3</text>
<text x="323" y="281.1">Date:</text>
<text x="386" y="281.3">Rev:</text>
<text x="392.4" y="281.3">0.1</text>
<text x="301" y="283.9">KiCad</text>
<text x="308.7" y="283.9">E.D.A.</text>
<text x="316.3" y="283.9">9.0.8</text>
<text x="386" y="283.9">Id:</text>
<text x="390.1" y="283.9">5/10</text>
</g>
<g font-size="1.8" fill="#840000">
<text x="35" y="11.9">1</text>
<text x="85" y="11.9">2</text>
<text x="135" y="11.9">3</text>
<text x="185" y="11.9">4</text>
<text x="235" y="11.9">5</text>
<text x="285" y="11.9">6</text>
<text x="335" y="11.9">7</text>
<text x="385" y="11.9">8</text>
<text x="10.3" y="35.9">A</text>
<text x="408.3" y="35.9">A</text>
<text x="10.3" y="85.9">B</text>
<text x="408.2" y="85.9">B</text>
<text x="177.7" y="109">2</text>
<text x="10.3" y="135.9">C</text>
<text x="408.2" y="135.9">C</text>
<text x="10.3" y="185.9">D</text>
<text x="408.2" y="185.9">D</text>
<text x="10.3" y="235.9">E</text>
<text x="408.3" y="235.9">E</text>
<text x="10.3" y="285.9">F</text>
<text x="35" y="286.9">1</text>
<text x="85" y="286.9">2</text>
<text x="135" y="286.9">3</text>
<text x="185" y="286.9">4</text>
<text x="235" y="286.9">5</text>
<text x="285" y="286.9">6</text>
<text x="335" y="286.9">7</text>
<text x="385" y="286.9">8</text>
<text x="408.3" y="285.9">F</text>
</g>
<g font-size="1.8" fill="#0000b4">
<text x="15.2" y="24.5">Nordic</text>
<text x="22.5" y="24.5">circuit</text>
<text x="29.7" y="24.5">configuration</text>
<text x="43.5" y="24.5">1</text>
<text x="45.9" y="24.5">(DC/DC</text>
<text x="54.3" y="24.5">from</text>
<text x="59.8" y="24.5">the</text>
<text x="64" y="24.5">1.8</text>
<text x="68.1" y="24.5">V rail,</text>
<text x="75.4" y="24.5">no</text>
<text x="78.9" y="24.5">NFC),</text>
<text x="85.2" y="24.5">datasheet</text>
<text x="95.6" y="24.5">v1.0</text>
<text x="100.8" y="24.5">section</text>
<text x="108.8" y="24.5">10.3</text>
<text x="114.2" y="24.5">and</text>
<text x="118.8" y="24.5">Table</text>
<text x="125" y="24.5">87.</text>
<text x="129.2" y="24.5">Peripherals</text>
<text x="141.1" y="24.5">sit</text>
<text x="144.6" y="24.5">on</text>
<text x="148.1" y="24.5">the</text>
<text x="152.2" y="24.5">right,</text>
<text x="158.4" y="24.5">the</text>
<text x="162.6" y="24.5">supply</text>
<text x="169.8" y="24.5">network</text>
<text x="178.3" y="24.5">on</text>
<text x="181.7" y="24.5">the</text>
</g>
<g font-size="1.8" fill="#0000c2">
<text x="341.3" y="38.2">Supply:</text>
<text x="341.3" y="40.3">uF</text>
<text x="344.7" y="40.3">plus</text>
<text x="349.4" y="38.2">all</text>
<text x="349.9" y="40.3">four</text>
<text x="353" y="38.2">five</text>
<text x="354.9" y="40.3">100</text>
<text x="357.6" y="38.2">VDD pins</text>
<text x="359.7" y="40.3">nF</text>
<text x="363.1" y="40.3">as</text>
<text x="366.4" y="40.3">in</text>
<text x="367.5" y="38.2">run</text>
<text x="369.3" y="40.3">Table</text>
<text x="371.7" y="38.2">from</text>
<text x="375.5" y="40.3">87.</text>
<text x="377.3" y="38.2">the</text>
<text x="379.7" y="40.3">Place</text>
<text x="381.4" y="38.2">1.8</text>
<text x="385.6" y="38.2">V rail.</text>
<text x="386.2" y="40.3">each</text>
<text x="391.8" y="40.3">100</text>
<text x="392.8" y="38.2">10</text>
<text x="341.3" y="42.3">nF</text>
<text x="344.7" y="42.3">next</text>
<text x="349.9" y="42.3">to</text>
<text x="352.9" y="42.3">its</text>
<text x="356.5" y="42.3">VDD pin</text>
<text x="365.3" y="42.3">and</text>
<text x="369.9" y="42.3">keep</text>
<text x="375.5" y="42.3">the</text>
<text x="379.6" y="42.3">10</text>
<text x="383.2" y="42.3">uF</text>
<text x="386.6" y="42.3">close</text>
<text x="392.8" y="42.3">by.</text>
<text x="341.3" y="51.4">Regulators:</text>
<text x="341.3" y="53.5">DECD to</text>
<text x="350.5" y="53.5">DECA, C1</text>
<text x="353.2" y="51.4">L1</text>
<text x="356.7" y="51.4">4.7</text>
<text x="360.7" y="53.5">2.2</text>
<text x="360.9" y="51.4">uH</text>
<text x="364.5" y="51.4">from</text>
<text x="364.9" y="53.5">uF</text>
<text x="368.3" y="53.5">on</text>
<text x="370" y="51.4">DCC to</text>
<text x="371.8" y="53.5">DECD, C2</text>
<text x="378.1" y="51.4">DECD, FB1</text>
<text x="382.1" y="53.5">2.2</text>
<text x="386.3" y="53.5">uF</text>
<text x="389.5" y="51.4">from</text>
<text x="389.8" y="53.5">+</text>
<text x="392.5" y="53.5">C12</text>
<text x="341.3" y="55.5">10</text>
<text x="344.9" y="55.5">nF</text>
<text x="348.3" y="55.5">+</text>
<text x="351.1" y="55.5">C5</text>
<text x="354.7" y="55.5">2.2</text>
<text x="358.9" y="55.5">nF</text>
<text x="362.3" y="55.5">on</text>
<text x="365.8" y="55.5">DECA (DECRF</text>
<text x="379.8" y="55.5">is</text>
<text x="382.6" y="55.5">tied</text>
<text x="387.3" y="55.5">to</text>
<text x="390.4" y="55.5">DECA).</text>
<text x="341.3" y="62.6">VSS_PA (pin</text>
<text x="341.3" y="64.7">pad,</text>
<text x="346.5" y="64.7">through</text>
<text x="354.2" y="62.6">32)</text>
<text x="355" y="64.7">net</text>
<text x="358.7" y="62.6">goes</text>
<text x="359.1" y="64.7">tie</text>
<text x="362.7" y="64.7">NT1.</text>
<text x="364.3" y="62.6">to</text>
<text x="367.3" y="62.6">ground</text>
<text x="368" y="64.7">The</text>
<text x="372.3" y="64.7">RF network</text>
<text x="375" y="62.6">ONLY at</text>
<text x="384" y="62.6">the</text>
<text x="384.3" y="64.7">C6</text>
<text x="388" y="64.7">returns</text>
<text x="388.1" y="62.6">exposed</text>
<text x="341.3" y="66.7">to</text>
<text x="344.4" y="66.7">VSS_PA on</text>
<text x="355.8" y="66.7">the</text>
<text x="360" y="66.7">top</text>
<text x="364.2" y="66.7">layer</text>
<text x="370" y="66.7">(see</text>
<text x="375.2" y="66.7">the</text>
<text x="379.3" y="66.7">RF sheet).</text>
<text x="341.3" y="73.8">Clocks:</text>
<text x="341.3" y="75.9">crystal</text>
<text x="341.3" y="77.9">internal</text>
<text x="348.9" y="75.9">on</text>
<text x="349.3" y="73.8">32</text>
<text x="349.8" y="77.9">load</text>
<text x="352.4" y="75.9">P1.00/P1.01.</text>
<text x="352.9" y="73.8">MHz</text>
<text x="355.1" y="77.9">capacitors</text>
<text x="357.9" y="73.8">crystal</text>
<text x="365.5" y="73.8">on</text>
<text x="366.2" y="77.9">are</text>
<text x="366.5" y="75.9">No</text>
<text x="368.9" y="73.8">XC1/XC2,</text>
<text x="370.1" y="75.9">external</text>
<text x="370.4" y="77.9">used</text>
<text x="376" y="77.9">(CL</text>
<text x="379" y="75.9">load</text>
<text x="379.4" y="73.8">32.768</text>
<text x="380.3" y="77.9">8</text>
<text x="382.6" y="77.9">pF</text>
<text x="384.3" y="75.9">capacitors:</text>
<text x="386.1" y="77.9">and</text>
<text x="387.2" y="73.8">kHz</text>
<text x="390.7" y="77.9">9</text>
<text x="393.1" y="77.9">pF).</text>
<text x="341.3" y="87">Reset:</text>
<text x="341.3" y="89.1">SWDIO, SWDCLK and</text>
<text x="348.3" y="87">R1</text>
<text x="351.9" y="87">1</text>
<text x="354.3" y="87">kOhm</text>
<text x="360.7" y="87">in</text>
<text x="362.2" y="89.1">nRESET go</text>
<text x="363.6" y="87">series,</text>
<text x="371" y="87">C13</text>
<text x="373.8" y="89.1">to</text>
<text x="375.9" y="87">3.9</text>
<text x="376.8" y="89.1">the</text>
<text x="380.1" y="87">pF</text>
<text x="381" y="89.1">Tag-Connect</text>
<text x="383.5" y="87">to</text>
<text x="386.5" y="87">ground.</text>
<text x="341.3" y="91.1">pads</text>
<text x="347" y="91.1">on</text>
<text x="350.4" y="91.1">the</text>
<text x="354.6" y="91.1">test</text>
<text x="359.3" y="91.1">sheet.</text>
<text x="341.3" y="98.2">GPIO plan:</text>
<text x="341.3" y="100.3">on</text>
<text x="344.8" y="100.3">P0</text>
<text x="348.4" y="100.3">(SCL</text>
<text x="352.8" y="98.2">SPI</text>
<text x="354" y="100.3">on</text>
<text x="357.1" y="98.2">on</text>
<text x="357.4" y="100.3">clock</text>
<text x="360.6" y="98.2">P2</text>
<text x="363.6" y="100.3">pin</text>
<text x="364.2" y="98.2">(SCK</text>
<text x="367.7" y="100.3">P0.04),</text>
<text x="370" y="98.2">on</text>
<text x="373.5" y="98.2">clock</text>
<text x="375.8" y="100.3">sensor</text>
<text x="379.6" y="98.2">pin</text>
<text x="383.2" y="100.3">interrupts</text>
<text x="383.7" y="98.2">P2.01),</text>
<text x="391.8" y="98.2">I2C</text>
<text x="393.6" y="100.3">on</text>
<text x="341.3" y="102.3">P0.</text>
<text x="341.3" y="104.4">because</text>
<text x="341.3" y="106.4">unused.</text>
<text x="345.6" y="102.3">P1.04</text>
<text x="349.8" y="106.4">Errata</text>
<text x="350.2" y="104.4">of</text>
<text x="352.2" y="102.3">to</text>
<text x="353.3" y="104.4">errata</text>
<text x="355.3" y="102.3">P1.07</text>
<text x="356.7" y="106.4">103:</text>
<text x="360.1" y="104.4">100.</text>
<text x="362" y="102.3">and</text>
<text x="362.1" y="106.4">GPIO state</text>
<text x="365.5" y="104.4">P1.02/P1.03</text>
<text x="366.6" y="102.3">P1.09</text>
<text x="373.3" y="102.3">to</text>
<text x="373.7" y="106.4">is</text>
<text x="376.3" y="102.3">P1.14</text>
<text x="376.5" y="106.4">undefined</text>
<text x="379" y="104.4">are</text>
<text x="383" y="102.3">are</text>
<text x="383.2" y="104.4">NFC and</text>
<text x="386.9" y="106.4">for</text>
<text x="387.2" y="102.3">left</text>
<text x="390.7" y="106.4">10</text>
<text x="391.5" y="102.3">open</text>
<text x="394.3" y="106.4">us</text>
<text x="341.3" y="108.5">at</text>
<text x="344.4" y="108.5">reset,</text>
<text x="350.9" y="108.5">so</text>
<text x="354.2" y="108.5">LED_BOOST_EN has</text>
<text x="373.8" y="108.5">a</text>
<text x="376.2" y="108.5">pull-down.</text>
</g>
<g font-size="1.8" fill="#a90000">
<text x="267.9" y="59.4">23</text>
<text x="267.9" y="62">24</text>
<text x="267.9" y="64.5">27</text>
<text x="267.9" y="67.1">28</text>
<text x="267.9" y="69.6">29</text>
<text x="268.5" y="74.7">9</text>
<text x="268.5" y="79.8">3</text>
<text x="268.5" y="82.3">4</text>
<text x="268.5" y="84.8">5</text>
<text x="268.5" y="87.4">6</text>
<text x="268.5" y="89.9">7</text>
<text x="267.9" y="95">37</text>
<text x="268.5" y="92.5">8</text>
<text x="133.1" y="100.4" transform="rotate(-90 133.1 100.4)">47</text>
<text x="135.6" y="100.4" transform="rotate(-90 135.6 100.4)">48</text>
<text x="138.2" y="100.4" transform="rotate(-90 138.2 100.4)">10</text>
<text x="140.7" y="100.4" transform="rotate(-90 140.7 100.4)">22</text>
<text x="143.3" y="100.4" transform="rotate(-90 143.3 100.4)">36</text>
<text x="267.9" y="97.5">38</text>
<text x="267.9" y="100.1">39</text>
<text x="128.2" y="105.2">46</text>
<text x="153.6" y="105.2">35</text>
<text x="173.7" y="106.8" transform="rotate(-90 173.7 106.8)">3</text>
<text x="267.9" y="102.6">40</text>
<text x="267.9" y="105.2">41</text>
<text x="267.9" y="107.7">42</text>
<text x="128.2" y="110.2">45</text>
<text x="153.6" y="112.8">34</text>
<text x="173.7" y="113.1" transform="rotate(-90 173.7 113.1)">1</text>
<text x="154.2" y="117.9">1</text>
<text x="128.2" y="120.4">43</text>
<text x="128.2" y="122.9">33</text>
<text x="154.2" y="122.9">2</text>
<text x="153.6" y="128">31</text>
<text x="128.2" y="135.6">25</text>
<text x="266.7" y="135.6">11</text>
<text x="128.2" y="138.2">26</text>
<text x="128.2" y="140.7">30</text>
<text x="266.7" y="138.2">12</text>
<text x="266.7" y="140.7">13</text>
<text x="266.7" y="143.3">15</text>
<text x="266.7" y="145.8">16</text>
<text x="133.1" y="151.2" transform="rotate(-90 133.1 151.2)">32</text>
<text x="138.2" y="151.2" transform="rotate(-90 138.2 151.2)">44</text>
<text x="140.7" y="151.2" transform="rotate(-90 140.7 151.2)">49</text>
<text x="266.7" y="150.9">14</text>
<text x="266.7" y="153.4">17</text>
<text x="266.7" y="156">18</text>
<text x="266.7" y="158.5">19</text>
<text x="266.7" y="161">20</text>
<text x="266.7" y="163.6">21</text>
</g>
<g font-size="1.8" fill="#006464">
<text x="271" y="54.3">U1B</text>
<text x="271" y="56.8">nRF54L15-QFAA</text>
<text x="261.8" y="60.6">P0.00</text>
<text x="261.8" y="63.1">P0.01</text>
<text x="261.8" y="65.6">P0.02</text>
<text x="261.8" y="68.2">P0.03</text>
<text x="261.8" y="70.7">P0.04</text>
<text x="261.8" y="75.8">P1.08</text>
<text x="135.8" y="78.6">+1V8</text>
<text x="255.5" y="80.9">P1.02/NFC1</text>
<text x="255.5" y="83.4">P1.03/NFC2</text>
<text x="78.4" y="87.2">C8</text>
<text x="78.4" y="89.8">100nF</text>
<text x="91.1" y="87.2">C7</text>
<text x="91.1" y="89.8">100nF</text>
<text x="103.8" y="87.2">C4</text>
<text x="103.8" y="89.8">100nF</text>
<text x="116.5" y="89.8">100nF</text>
<text x="116.5" y="87.2">C10</text>
<text x="129.2" y="87.2">C3</text>
<text x="129.2" y="89.8">10uF</text>
<text x="256.2" y="86">P1.04/AIN0</text>
<text x="256.2" y="88.5">P1.05/AIN1</text>
<text x="74.2" y="94.5">GND</text>
<text x="256.2" y="91">P1.06/AIN2</text>
<text x="256.2" y="93.6">P1.07/AIN3</text>
<text x="156.7" y="97.5">U1A</text>
<text x="156.7" y="100">nRF54L15-QFAA</text>
<text x="256.2" y="101.2">P1.11/AIN4</text>
<text x="261.8" y="96.1">P1.09</text>
<text x="261.8" y="98.7">P1.10</text>
<text x="116.9" y="103.3">L1</text>
<text x="131.3" y="106.3">DCC</text>
<text x="134.2" y="104.7" transform="rotate(-90 134.2 104.7)">VDD</text>
<text x="136.8" y="104.7" transform="rotate(-90 136.8 104.7)">VDD</text>
<text x="139.3" y="104.7" transform="rotate(-90 139.3 104.7)">VDD</text>
<text x="141.8" y="104.7" transform="rotate(-90 141.8 104.7)">VDD</text>
<text x="144.4" y="104.7" transform="rotate(-90 144.4 104.7)">VDD</text>
<text x="149.3" y="106.3">XC2</text>
<text x="256.2" y="103.7">P1.12/AIN5</text>
<text x="256.2" y="106.3">P1.13/AIN6</text>
<text x="113.2" y="112.6">C1</text>
<text x="115.3" y="109.2">4.7uH</text>
<text x="131.3" y="111.4">DECD</text>
<text x="149.3" y="113.9">XC1</text>
<text x="165.3" y="111.4">32MHz</text>
<text x="169.2" y="108.8">X2</text>
<text x="177" y="113.6">GND</text>
<text x="256.2" y="108.8">P1.14/AIN7</text>
<text x="86.5" y="117.8">120R@100MHz</text>
<text x="96.9" y="115.1">FB1</text>
<text x="110.4" y="115.2">2.2uF</text>
<text x="116.1" y="119.9">GND</text>
<text x="142.7" y="119">P1.00/XL1</text>
<text x="70.8" y="122.7">C5</text>
<text x="70.8" y="125.4">2.2nF</text>
<text x="82.2" y="122.7">C12</text>
<text x="82.2" y="125.4">10nF</text>
<text x="93.6" y="122.7">C2</text>
<text x="93.6" y="125.4">2.2uF</text>
<text x="131.3" y="121.5">DECA</text>
<text x="131.3" y="124.1">DECRF</text>
<text x="142.7" y="124.1">P1.01/XL2</text>
<text x="176.2" y="120.2">X1</text>
<text x="176.2" y="122.8">32.768kHz</text>
<text x="66.5" y="130.1">GND</text>
<text x="149.6" y="129.1">ANT</text>
<text x="269.7" y="130.5">U1C</text>
<text x="131.3" y="136.8">SWDIO</text>
<text x="260.5" y="136.8">P2.00</text>
<text x="269.7" y="133">nRF54L15-QFAA</text>
<text x="96.4" y="138.9">R1</text>
<text x="112" y="143">C13</text>
<text x="131.3" y="139.3">SWDCLK</text>
<text x="131.3" y="141.8">nRESET</text>
<text x="260.5" y="139.3">P2.01</text>
<text x="260.5" y="141.8">P2.02</text>
<text x="96.6" y="144.8">1k</text>
<text x="110.4" y="145.7">3.9pF</text>
<text x="134.2" y="148.1" transform="rotate(-90 134.2 148.1)">VSS_PA</text>
<text x="139.3" y="148.1" transform="rotate(-90 139.3 148.1)">VSS</text>
<text x="141.8" y="148.1" transform="rotate(-90 141.8 148.1)">VSS_EP</text>
<text x="260.5" y="144.4">P2.04</text>
<text x="260.5" y="146.9">P2.05</text>
<text x="116.1" y="150.4">GND</text>
<text x="150.8" y="155.9">PWR_FLAG</text>
<text x="150.8" y="153.2">#FLG4</text>
<text x="260.5" y="152">P2.03</text>
<text x="260.5" y="154.5">P2.06</text>
<text x="138.9" y="159.3">GND</text>
<text x="255.2" y="157.1">P2.07/SWO</text>
<text x="260.5" y="159.6">P2.08</text>
<text x="135.6" y="163.4">NT1</text>
<text x="135.6" y="166">NetTie</text>
<text x="260.5" y="162.2">P2.09</text>
<text x="260.5" y="164.7">P2.10</text>
<text x="131.3" y="170.7">GND</text>
</g>
<g font-size="1.8" fill="#725600">
<text x="289.8" y="63.1">IMU_INT1</text>
<text x="289.8" y="60.6">PPG_INT</text>
<text x="289.8" y="65.6">IMU_INT2</text>
<text x="289.8" y="68.2">I2C_SDA</text>
<text x="289.8" y="70.7">I2C_SCL</text>
<text x="289.8" y="75.8">PMIC_IRQ</text>
<text x="208.5" y="129.1">RF_ANT</text>
<text x="42" y="136.8">SWDIO</text>
<text x="288.5" y="136.8">CS_FLASH</text>
<text x="40.4" y="139.3">SWDCLK</text>
<text x="40.8" y="141.8">NRESET</text>
<text x="288.5" y="139.3">SPI_SCK</text>
<text x="288.5" y="141.8">SPI_MOSI</text>
<text x="288.5" y="144.4">SPI_MISO</text>
<text x="288.5" y="146.9">CS_PPG</text>
<text x="288.5" y="152">TEMP_INT</text>
<text x="288.5" y="154.5">CHG_FLAG</text>
<text x="119.8" y="159.6">VSS_PA</text>
<text x="288.5" y="157.1">SWO</text>
<text x="288.5" y="159.6">LED_BOOST_EN</text>
<text x="288.5" y="162.2">PPG_GPIO1</text>
<text x="288.5" y="164.7">PPG_GPIO2</text>
</g>
<g font-size="1.8" fill="#8c00be">
<text x="76.2" y="78.5">VDD</text>
<text x="81.3" y="78.5">DECOUPLING</text>
<text x="100.3" y="100.1">DC/DC</text>
<text x="68.6" y="116.6">DECD</text>
<text x="75" y="116.6">/</text>
<text x="77.8" y="116.6">DECA</text>
<text x="82.5" y="173.7">VSS_PA</text>
<text x="90.9" y="173.7">TO</text>
<text x="94.6" y="173.7">GROUND</text>
<text x="103.9" y="173.7">ONLY</text>
<text x="110.2" y="173.7">AT THE</text>
<text x="118.6" y="173.7">EXPOSED</text>
<text x="128.7" y="173.7">PAD</text>
</g>
</svg>
